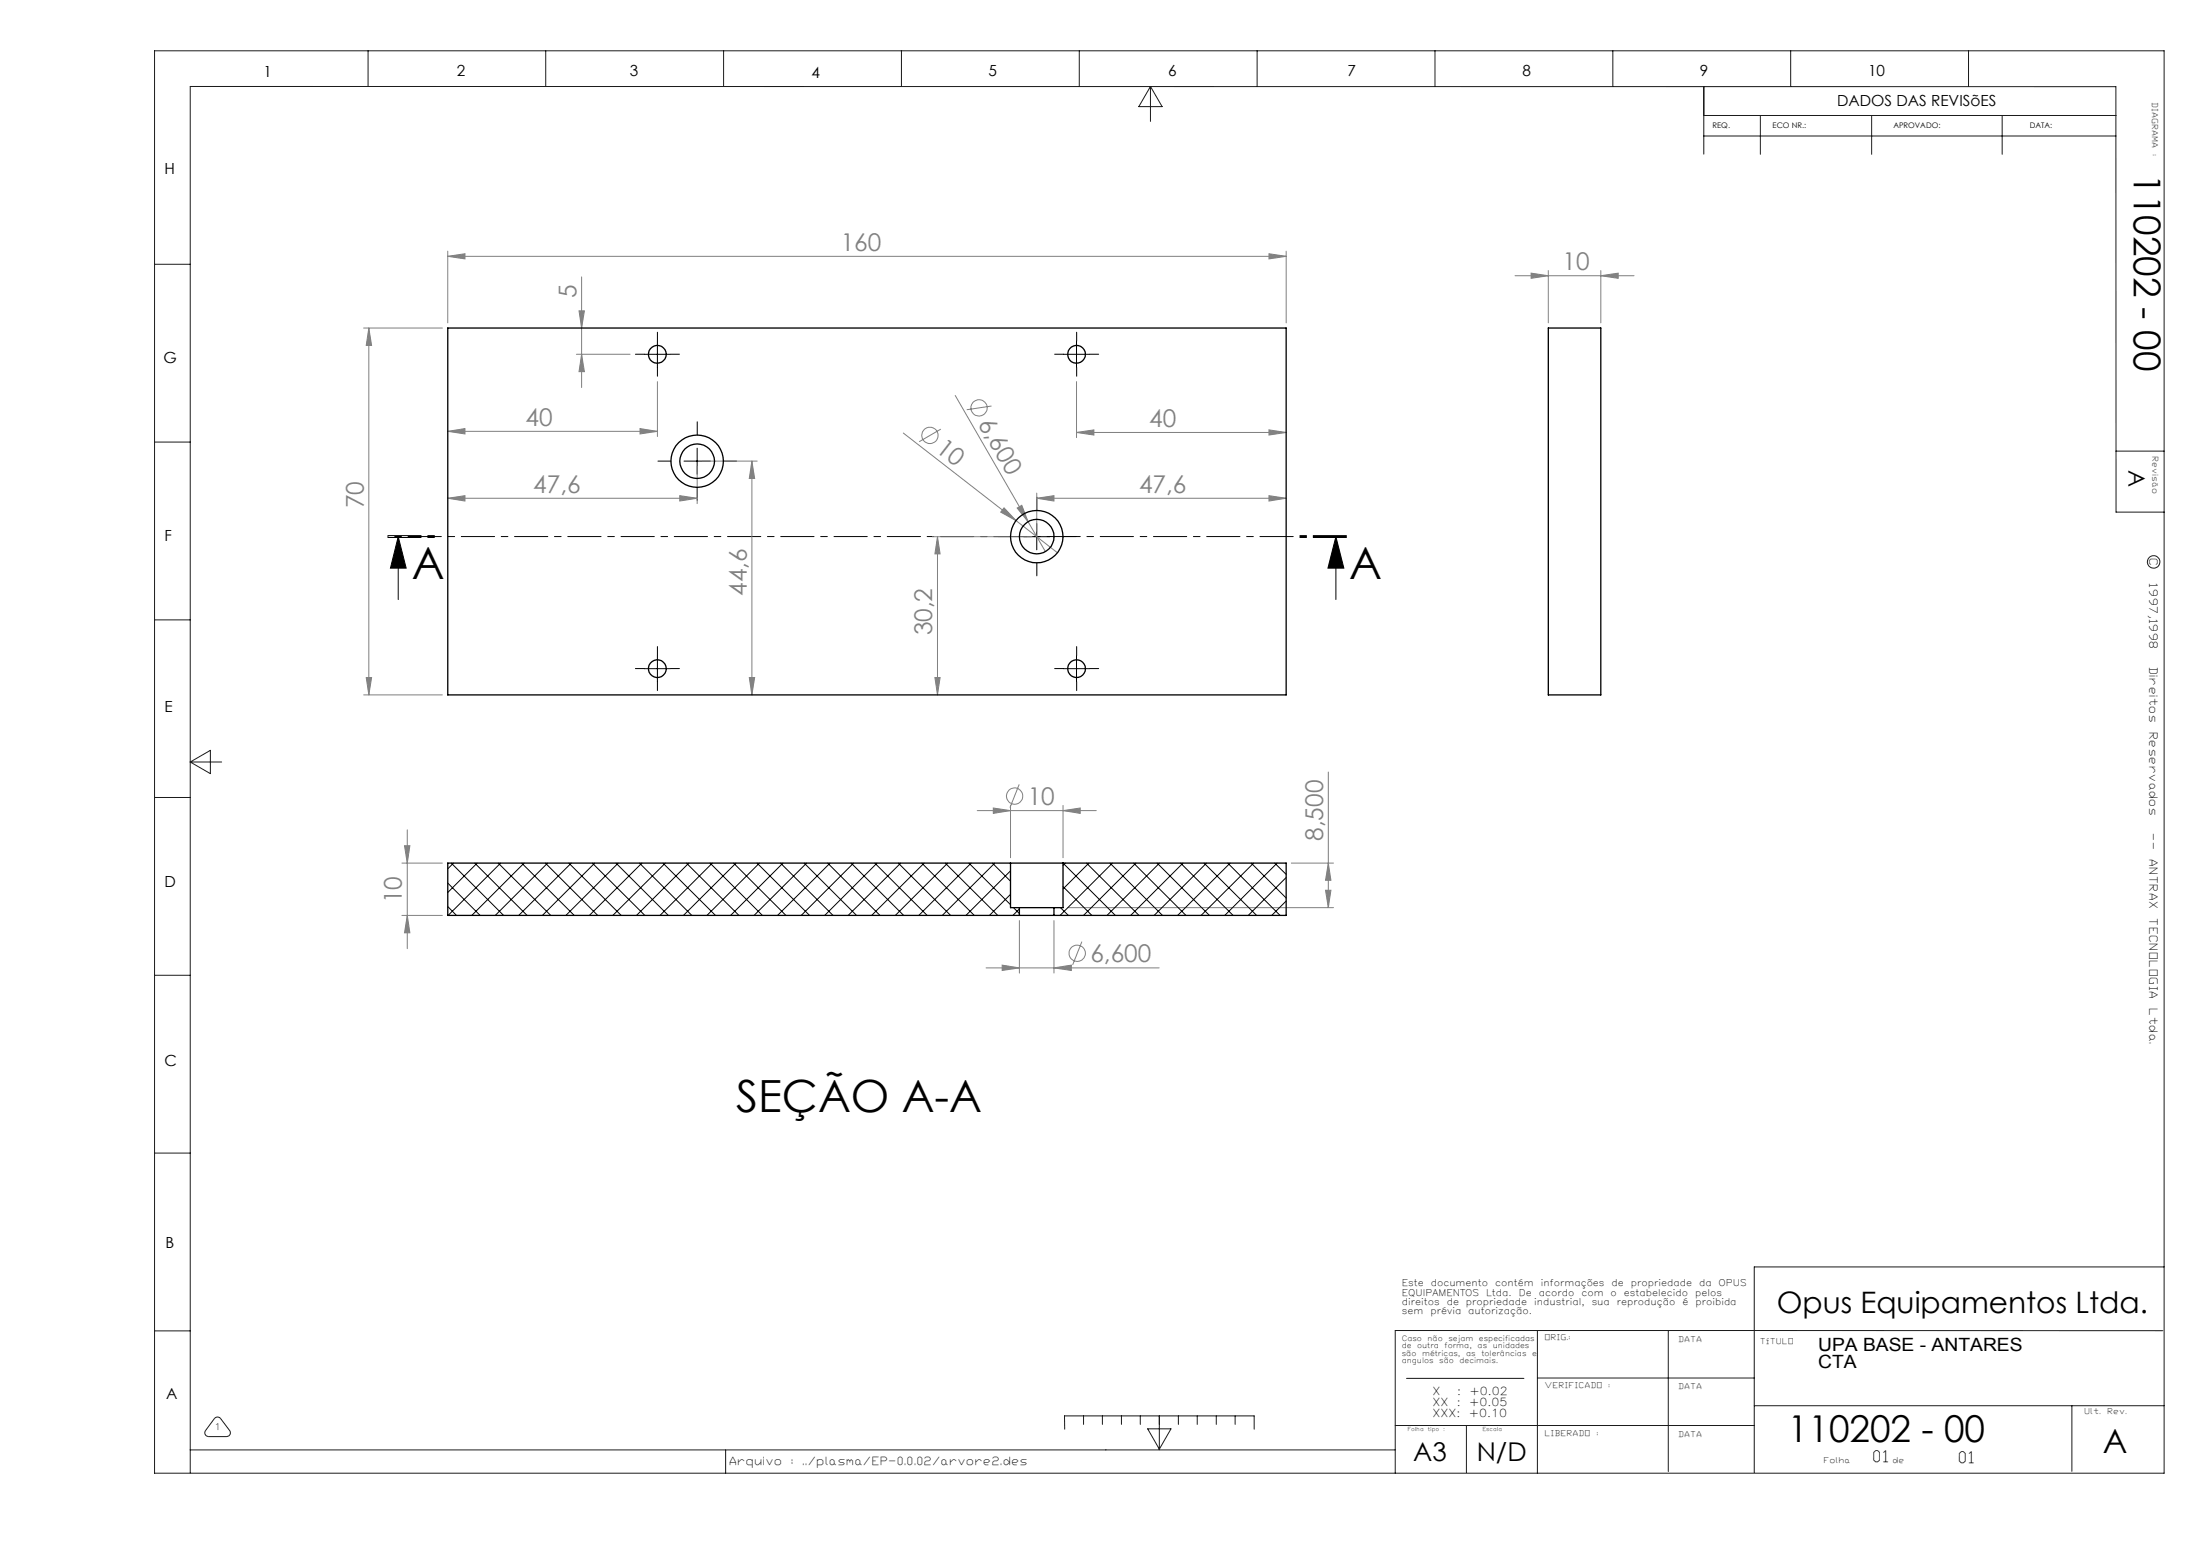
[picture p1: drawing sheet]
<svg xmlns="http://www.w3.org/2000/svg" width="420mm" height="297mm" viewBox="0 0 420 297" stroke-linecap="round" stroke-linejoin="round" font-family="sans-serif">
<g fill="none" stroke="#808080" stroke-width=".19">
<path d="M85.4 48.9l3.3-.5v1zM85.4 47.9v13.7M85.4 48.9h160M110.5 59.3h1l-.5 3.3zM111 52.8v21.2M242.1 48.4l3.3 .5-3.3 .5zM245.4 47.9v13.7M289.1 52.6h22.7M292.2 52.1l3.3 .5-3.3 .5zM295.5 51.6v10M305.5 52.6l3.3-.5v1zM305.5 51.6v10"/>
<path d="M69.4 62.6h15M70.4 62.6l.5 3.3h-1zM70.4 62.6v70M110 67.6h10.2M111 67.6l.5 3.3h-1zM125.4 72.8v10.5M182.3 75.5l13.9 24.1M189.2 77.5l-4.7 .7M205.4 72.8v10.7M85.4 82.3l3.3-.5v1zM85.4 95.1l3.3-.5v1zM85.4 82.3h40"/>
<path d="M85.4 95.1h47.6M122.1 81.8l3.3 .5-3.3 .5zM129.7 94.6l3.3 .5-3.3 .5zM133 89v7.1M134 88h10.5M143.5 88l.5 3.3h-1zM143.5 88v44.6M172.4 82.7l29.4 22.8M179.5 81.9l-4.1 2.4M191.6 96.9l2.3 2.5-2.9-1.6zM194.1 97l.9-.6 1.2 3.2zM196.2 99.6l3.3 5.7"/>
<path d="M197.8 95.1l3.3-.5v1zM197.8 95.1h47.6M197.8 94.1v7.3M205.4 82.5l3.3-.4v.9zM205.4 82.5h40M242.1 82.1l3.3 .4-3.3 .5zM242.1 94.6l3.3 .5-3.3 .5zM177.9 102.4h18.9M178.9 102.4l.5 3.3h-1zM178.9 102.4v30.2M69.4 132.6h15M69.9 129.3h1l-.5 3.3z"/>
<path d="M143 129.3h1l-.5 3.3zM178.4 129.3h1l-.5 3.3zM77.7 158.4v22.7M186.5 154.7h22.7M189.5 154.2l3.3 .5-3.3 .6zM192.8 153.7v10M194.5 149.7l-1.8 4.5M202.8 154.7l3.3-.5v1.1zM202.8 153.7v10M253.5 147.4v25.8M76.7 164.7h7.7M76.7 174.7h7.7"/>
<path d="M77.2 161.4h1l-.5 3.3zM77.7 174.7l.5 3.3h-1zM194.5 175.7v10M201.1 175.7v10M203.8 173.2h50.7M206.4 179.7l-1.7 4.5M246.4 164.7h8.1M252.9 169.9h1.1l-.5 3.3zM253.5 164.7l.5 3.3h-1.1zM188.2 184.7h33M191.2 184.2l3.3 .5-3.3 .5zM201.1 184.7l3.3-.5v1z"/>
<circle cx="186.8" cy="77.9" r="1.55"/>
<circle cx="177.5" cy="83.1" r="1.56"/>
<circle cx="193.6" cy="152" r="1.56"/>
<circle cx="205.6" cy="181.9" r="1.55"/>
</g>
<g fill="none" stroke="#000" stroke-width=".19">
<path d="M122.9 67.6h5M125.4 65.1v5M202.9 67.6h5M205.4 65.1v5M130.5 88h5M133 85.5v5M197.8 99.9v5M76 102.4l1.5 6h-3zM76 102.4v12M195.3 102.4h5M254.9 102.4l1.5 6h-3zM254.9 102.4v12"/>
<path d="M122.9 127.6h5M125.4 125.1v5M202.9 127.6h5M205.4 125.1v5"/>
</g>
<g fill="none" stroke="#191924" stroke-width=".19">
<path d="M29.5 9.7h383.5v271.5h-383.5zM70.2 9.7v6.8M104.1 9.7v6.8M138.1 9.7v6.8M172 9.7v6.8M206 9.7v6.8M219.5 16.5v6.7M219.5 16.5l2.3 3.9h-4.5zM239.9 9.7v6.8M273.8 9.7v6.8M307.8 9.7v6.8M325.1 16.5v12.9"/>
<path d="M341.7 9.7v6.8M375.6 9.7v6.8M325.1 22h78.7M325.1 26h78.7M335.9 22v7.5M357.2 22v7.5M382.1 22v7.5M29.5 50.4h6.8M29.5 84.4h6.8M403.8 86.1h9.2M413 97.8h-9.2v-81.3h-367.5v264.6M29.5 118.3h6.8"/>
<path d="M29.5 152.2h6.8M36.3 145.4h6M36.3 145.4l3.8-2.2v4.5zM29.5 186.2h6.8M29.5 220.1h6.8M29.5 254h6.8M293.4 254v27.2M318.3 254v26.9M412.7 254h-146.5v27.2M413 241.8h-78.2v39.3M36.3 276.8h229.9M40.9 270.8a.74 .74 0 0 1 1.2 0l1.7 2.2a.72 .72 0 0 1 .1 .8 .72 .72 0 0 1-.6 .4h-3.5a.73 .73 0 0 1-.6-1.2z"/>
<path d="M138.5 276.8v4.4M203.2 272.8l-.1-2.5h36.2v2.5M206.8 270.3v1.6M210.4 270.3v1.6M214 270.3v1.6M217.6 270.3v1.6M219 272.7h4.4l-2.2 3.9zM221.2 270.3v6.4M224.9 270.3v1.6M228.5 270.3v1.6M232.1 270.3v1.6M235.7 270.3v1.6"/>
<path d="M266.2 272.1h68.6M268.4 263.1h22.4M279.8 272.1v9M293.4 263h41.4M334.8 268.3h78.2M395.4 268.3v12.5"/>
<circle cx="411" cy="107.2" r="1.19"/>
</g>
<g fill="none" stroke="#000" stroke-width=".19" stroke-dasharray="15.2 1.3 1.3 1.3">
<path d="M123 67.6h-1.7M125.4 65.1v-1.7M125.4 70.1v1.7M128 67.6h1.7M202.9 67.6h-1.7M205.5 65.1v-1.7M205.5 70.1v1.7M208 67.6h1.6M128 88h-2.4M133.1 83v-2.5M133.1 93v2.5M138.1 88h2.4"/>
<path d="M197.9 97.4v-2.5M192.8 102.4h-2.4M197.9 107.4v2.5M202.9 102.4h2.4M123 127.6h-1.7M125.4 125.1v-1.7M125.4 130.1v1.7M128 127.6h1.7M202.9 127.6h-1.7M205.5 125.1v-1.7M205.5 130.1v1.7M208 127.6h1.6"/>
</g>
<path d="M74 102.2h10M74 102.6h10M256.9 102.4h-182.9M256.9 102.2h-10M256.9 102.6h-10" fill="none" stroke="#000" stroke-width=".19" stroke-dasharray="6.3 1.3 1.3 1.3"/>
<path d="M254.9 102.4l1.5 6h-3zM76 102.4l1.5 6h-3z" fill="#000"/>
<g fill="#808080">
<path d="M194.1 97l.9-.6 1.2 3.2z"/>
<path d="M191.6 96.9l2.3 2.5-2.9-1.6z"/>
<path d="M122.1 81.8l3.3 .5-3.3 .5zM85.4 82.3l3.3-.5v1zM129.7 94.6l3.3 .5-3.3 .5zM85.4 95.1l3.3-.5v1z"/>
<path d="M85.4 48.9l3.3-.5v1zM242.1 48.4l3.3 .5-3.3 .5zM292.2 52.1l3.3 .5-3.3 .5zM305.5 52.6l3.3-.5v1zM189.5 154.2l3.3 .5-3.3 .6zM202.8 154.7l3.3-.5v1.1z"/>
<path d="M191.2 184.2l3.3 .5-3.3 .5zM201.1 184.7l3.3-.5v1z"/>
<path d="M69.9 129.3h1l-.5 3.3zM70.4 62.6l.5 3.3h-1zM111 67.6l.5 3.3h-1zM110.5 59.3h1l-.5 3.3z"/>
<path d="M143.5 88l.5 3.3h-1zM143 129.3h1l-.5 3.3zM178.9 102.4l.5 3.3h-1zM178.4 129.3h1l-.5 3.3zM253.5 164.7l.5 3.3h-1.1zM252.9 169.9h1.1l-.5 3.3zM77.2 161.4h1l-.5 3.3zM77.7 174.7l.5 3.3h-1z"/>
<path d="M205.4 82.5l3.3-.4v.9zM242.1 82.1l3.3 .4-3.3 .5zM197.8 95.1l3.3-.5v1zM242.1 94.6l3.3 .5-3.3 .5z"/>
</g>
<g fill="none" stroke="#000" stroke-width=".25">
<path d="M85.4 62.6h160v70h-160zM295.5 62.6h10v70h-10zM192.8 164.7h10M192.8 164.7h-107.4v10h109.1M192.8 164.7v8.5h1.7M194.5 173.2h6.6M194.5 174.7h6.6M194.5 173.2v1.5M201.1 173.2v1.5M202.8 164.7h42.6v10h-44.3M202.8 164.7v8.5h-1.7"/>
<circle cx="125.4" cy="67.6" r="1.71"/>
<circle cx="205.4" cy="67.6" r="1.7"/>
<circle cx="133" cy="88" r="5"/>
<circle cx="133" cy="88" r="3.3"/>
<circle cx="197.8" cy="102.4" r="3.3"/>
<circle cx="197.8" cy="102.4" r="5"/>
<circle cx="125.4" cy="127.6" r="1.69"/>
<circle cx="205.4" cy="127.6" r="1.69"/>
</g>
<g fill="none" stroke="#000" stroke-width=".19">
<path d="M85.4 173l1.7 1.7M85.4 168.6l6.2 6.1M86.1 164.7l10 10M86.5 164.7l-1.1 1.1M90.6 164.7l10 10M91.1 164.7l-5.7 5.7M95.1 164.7l10 10M95.5 164.7l-10 10M99.6 164.7l10 10M100 164.7l-10 10M104.1 164.7l10 10M104.5 164.7l-10 10"/>
<path d="M108.5 164.7l10 10M109 164.7l-10 10M113 164.7l10 10M113.5 164.7l-10 10M117.5 164.7l10 10M118 164.7l-10 10M122 164.7l10 10M122.5 164.7l-10 10M126.5 164.7l10 10M127 164.7l-10.1 10M131 164.7l10 10M131.4 164.7l-9.9 10"/>
<path d="M135.5 164.7l10 10M135.9 164.7l-10 10M140 164.7l10 10M140.4 164.7l-10 10M144.5 164.7l10 10M144.9 164.7l-10 10M148.9 164.7l10.1 10M149.4 164.7l-10 10M153.5 164.7l9.9 10M153.9 164.7l-10 10M157.9 164.7l10 10M158.4 164.7l-10 10"/>
<path d="M162.4 164.7l10 10M162.9 164.7l-10 10M166.9 164.7l10 10M167.4 164.7l-10 10M171.4 164.7l10 10M171.9 164.7l-10 10M175.9 164.7l10 10M176.4 164.7l-10.1 10M180.4 164.7l10 10M180.8 164.7l-9.9 10M184.9 164.7l7.9 8M185.3 164.7l-10 10"/>
<path d="M189.4 164.7l3.4 3.5M189.8 164.7l-10 10M192.8 166.2l-8.5 8.5M192.8 170.7l-4 4M193.4 173.2l1.1 1.2M194.5 173.5l-1.2 1.2M202.4 173.2l1.5 1.5M202.8 169.2l5.6 5.5M202.8 164.7l10 10M203.3 164.7l-.5 .5M207.3 164.7l10 10M207.8 164.7l-5 5"/>
<path d="M211.8 164.7l10 10M212.3 164.7l-10 10M216.3 164.7l10 10M216.7 164.7l-9.9 10M220.8 164.7l10 10M221.3 164.7l-10.1 10M225.3 164.7l10 10M225.7 164.7l-9.9 10M229.8 164.7l10 10M230.2 164.7l-10 10M234.3 164.7l10 10M234.7 164.7l-10 10"/>
<path d="M238.8 164.7l6.6 6.7M239.2 164.7l-10 10M243.2 164.7l2.2 2.2M243.7 164.7l-10 10M245.4 167.5l-7.2 7.2M245.4 172l-2.7 2.7"/>
</g>
<g font-size="8.5">
<text x="78.6" y="110.5">A</text>
<text x="257.5" y="110.5">A</text>
<text x="140.5" y="212.2">SEÇÃO A-A</text>
</g>
<g font-size="7.1">
<text x="407.2" y="33.2" transform="rotate(90 407.2 33.2)">110202 - 00</text>
<text x="341.2" y="275.3">110202 - 00</text>
</g>
<text font-size="6.3" x="401.3" y="277.4">A</text>
<text font-size="5.6" x="339.1" y="250.7">Opus Equipamentos Ltda.</text>
<g font-size="4.9">
<text x="269.7" y="278.9">A3</text>
<text x="281.8" y="278.9">N/D</text>
</g>
<g font-size="4.7" fill="#808080">
<text x="160.4" y="47.9">160</text>
<text x="298.2" y="51.6">10</text>
<text x="110" y="57" transform="rotate(-90 110 57)">5</text>
<text x="100.3" y="81.3">40</text>
<text x="186.6" y="80.9" transform="rotate(60 186.6 80.9)">6,600</text>
<text x="219.3" y="81.5">40</text>
<text x="178.4" y="86" transform="rotate(38 178.4 86)">10</text>
<text x="101.8" y="94.1">47,6</text>
<text x="217.4" y="94.1">47,6</text>
<text x="69.4" y="97" transform="rotate(-90 69.4 97)">70</text>
<text x="142.5" y="113.8" transform="rotate(-90 142.5 113.8)">44,6</text>
<text x="177.9" y="121.3" transform="rotate(-90 177.9 121.3)">30,2</text>
<text x="196.1" y="153.7">10</text>
<text x="252.5" y="160.5" transform="rotate(-90 252.5 160.5)">8,500</text>
<text x="76.7" y="172.4" transform="rotate(-90 76.7 172.4)">10</text>
<text x="208.1" y="183.7">6,600</text>
</g>
<text font-size="4.4" x="406.2" y="89.7" transform="rotate(90 406.2 89.7)">A</text>
<g font-size="3.5">
<text x="346.9" y="257.8">UPA BASE - ANTARES</text>
<text x="346.9" y="261.1">CTA</text>
</g>
<g font-size="3">
<text x="357.6" y="279.1">01</text>
<text x="373.9" y="279.2">01</text>
</g>
<g font-size="2.9">
<text x="50.3" y="14.7">1</text>
<text x="87.2" y="14.6">2</text>
<text x="120.2" y="14.6">3</text>
<text x="154.8" y="15">4</text>
<text x="188.7" y="14.6">5</text>
<text x="222.9" y="14.6">6</text>
<text x="257.1" y="14.6">7</text>
<text x="290.5" y="14.6">8</text>
<text x="324.4" y="14.6">9</text>
<text x="356.5" y="14.4">10</text>
<text x="350.6" y="20.3">DADOS DAS REVISõES</text>
<text x="31.4" y="33.1">H</text>
<text x="31.2" y="69.4">G</text>
<text x="31.4" y="103.3">F</text>
<text x="31.4" y="135.8">E</text>
<text x="31.4" y="169.4">D</text>
<text x="31.4" y="203.4">C</text>
<text x="31.6" y="238.2">B</text>
<text x="31.7" y="267">A</text>
</g>
<g font-size="2.1">
<text x="410.2" y="106.7" transform="rotate(90 410.2 106.7)">C</text>
<text x="410.2" y="111.6" transform="rotate(90 410.2 111.6)">1997,1998</text>
<text x="410.2" y="127.5" transform="rotate(90 410.2 127.5)">Direitos</text>
<text x="410.2" y="139.9" transform="rotate(90 410.2 139.9)">Reservados</text>
<text x="410.2" y="159.3" transform="rotate(90 410.2 159.3)">--</text>
<text x="410.2" y="164.1" transform="rotate(90 410.2 164.1)">ANTRAX</text>
<text x="410.2" y="175.4" transform="rotate(90 410.2 175.4)">TECNOLOGIA</text>
<text x="410.2" y="192.7" transform="rotate(90 410.2 192.7)">Ltda.</text>
<text x="273.3" y="266.3">X</text>
<text x="273.3" y="268.4">XX</text>
<text x="278" y="268.4">:</text>
<text x="278.1" y="266.3">:</text>
<text x="280.3" y="268.4">+0.05</text>
<text x="280.4" y="266.3">+0.02</text>
<text x="273.3" y="270.5">XXX:</text>
<text x="280.3" y="270.5">+0.10</text>
<text x="139.3" y="279.7">Arquivo</text>
<text x="151.2" y="279.7">:</text>
<text x="153.3" y="279.7">../plasma/EP-0.0.02/arvore2.des</text>
</g>
<g font-size="1.8">
<text x="267.5" y="245.6">Este</text>
<text x="273" y="245.6">documento</text>
<text x="285.3" y="245.6">contém</text>
<text x="294" y="245.6">informações</text>
<text x="307.5" y="245.6">de</text>
<text x="311.2" y="245.6">propriedade</text>
<text x="324.2" y="245.6">da</text>
<text x="328" y="245.6">OPUS</text>
<text x="267.5" y="247.3">EQUIPAMENTOS</text>
<text x="267.5" y="249.1">direitos</text>
<text x="267.5" y="250.8">sem</text>
<text x="273" y="250.8">prévia</text>
<text x="276.1" y="249.1">de</text>
<text x="279.7" y="249.1">propriedade</text>
<text x="280.2" y="250.8">autorização.</text>
<text x="283.6" y="247.3">Ltda.</text>
<text x="289.8" y="247.3">De</text>
<text x="292.7" y="249.1">industrial,</text>
<text x="293.6" y="247.3">acordo</text>
<text x="301.8" y="247.3">com</text>
<text x="303.7" y="249.1">sua</text>
<text x="307.4" y="247.3">o</text>
<text x="308.5" y="249.1">reprodução</text>
<text x="309.9" y="247.3">estabelecido</text>
<text x="321" y="249.1">é</text>
<text x="323.5" y="247.3">pelos</text>
<text x="323.5" y="249.1">proibida</text>
</g>
<text font-size="1.7" x="40.9" y="273">1</text>
<g font-size="1.5">
<text x="410.7" y="19.7" transform="rotate(90 410.7 19.7)">DIAGRAMA</text>
<text x="326.8" y="24.4">REQ.</text>
<text x="338.3" y="24.4">ECO NR.:</text>
<text x="361.3" y="24.4">APROVADO:</text>
<text x="387.3" y="24.4">DATA:</text>
<text x="410.7" y="29.6" transform="rotate(90 410.7 29.6)">:</text>
<text x="410.7" y="87.3" transform="rotate(90 410.7 87.3)">Revisão</text>
<text x="294.9" y="255.8">ORIG.:</text>
<text x="320.4" y="256.1">DATA</text>
<text x="336" y="256.6">TÍTULO</text>
<text x="294.9" y="265">VERIFICADO</text>
<text x="307.1" y="265">:</text>
<text x="320.4" y="265.2">DATA</text>
<text x="397.9" y="270">Ult.</text>
<text x="402.3" y="270">Rev.</text>
<text x="294.9" y="274">LIBERADO</text>
<text x="304.8" y="274">:</text>
<text x="320.4" y="274.2">DATA</text>
<text x="348.2" y="279.2">Folha</text>
<text x="361.3" y="279.2">de</text>
</g>
<g font-size="1.4">
<text x="267.5" y="256">Caso</text>
<text x="267.5" y="257.4">de</text>
<text x="270.4" y="257.4">outra</text>
<text x="272.4" y="256">não</text>
<text x="275.7" y="257.4">forma,</text>
<text x="276.4" y="256">sejam</text>
<text x="282" y="257.4">as</text>
<text x="282.2" y="256">especificadas</text>
<text x="284.9" y="257.4">unidades</text>
<text x="267.5" y="258.8">são</text>
<text x="267.5" y="260.2">angulos</text>
<text x="271.4" y="258.8">métricas,</text>
<text x="274.7" y="260.2">são</text>
<text x="278.5" y="260.2">decimais.</text>
<text x="279.8" y="258.8">as</text>
<text x="282.7" y="258.8">tolerâncias</text>
<text x="292.4" y="258.8">e</text>
</g>
<g font-size="1">
<text x="268.6" y="273.1">Folha</text>
<text x="272.5" y="273.1">tipo</text>
<text x="275.4" y="273.1">:</text>
<text x="282.9" y="273.1">Escala</text>
</g>
</svg>
